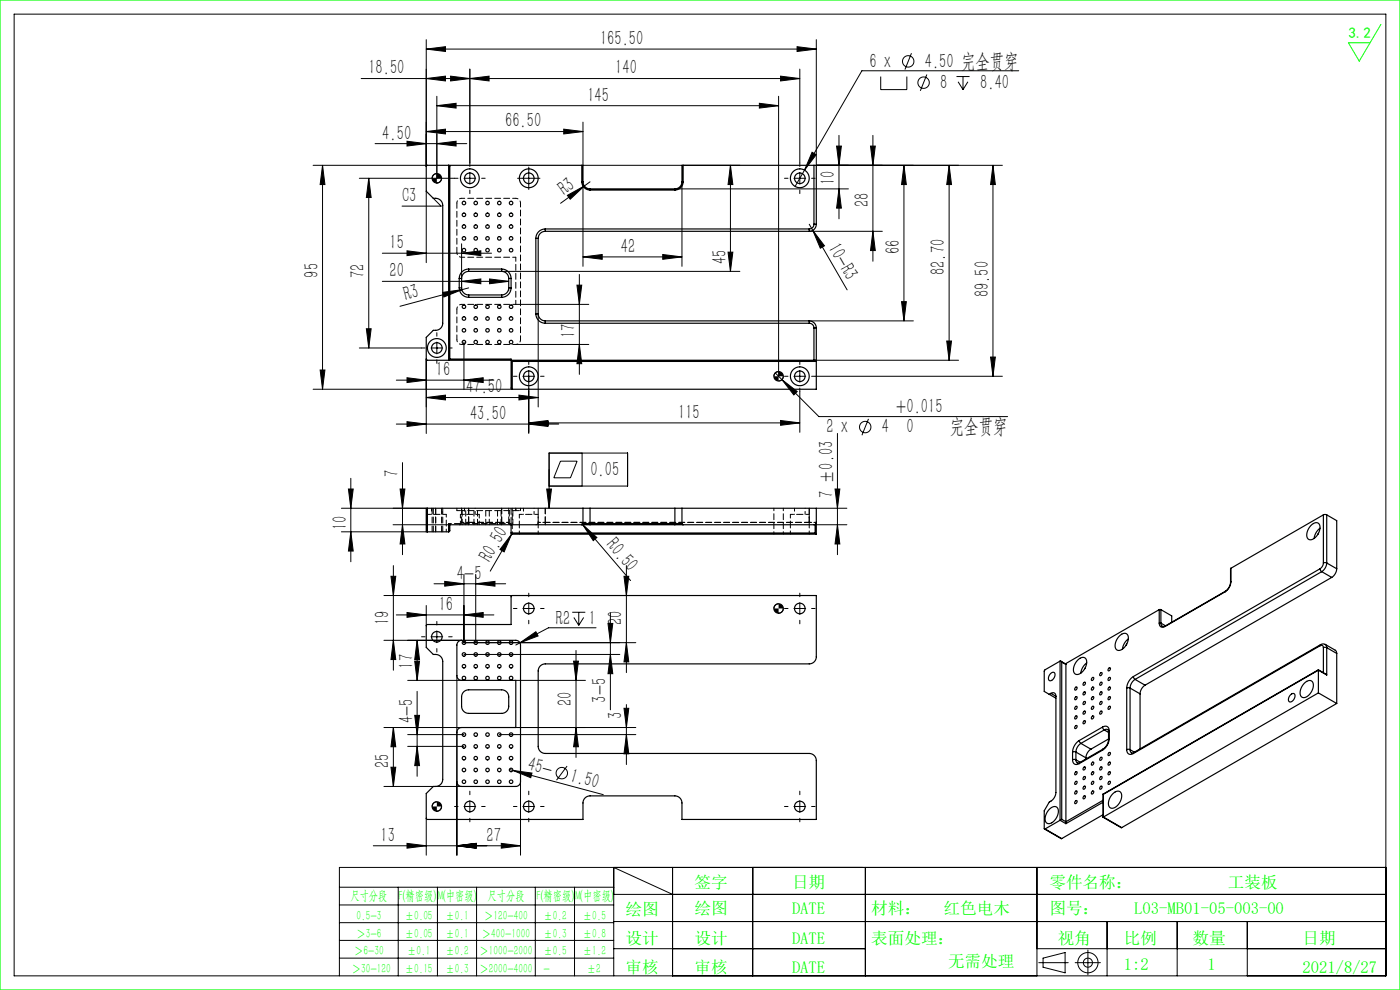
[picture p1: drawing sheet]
<svg xmlns="http://www.w3.org/2000/svg" width="297mm" height="210mm" viewBox="0 0 297 210" stroke-linecap="round" stroke-linejoin="round" font-family="sans-serif">
<g fill="none" stroke="#000" stroke-width=".21">
<path d="M3 3h291v204h-291zM76.6 16.7h93.1M90.4 10.4l4.1-.5v1zM90.4 8.4v26.9M90.4 10.4h82.8M90.4 16.7l4.1-.5v1zM95.6 16.2l4.1 .5-4.1 .5zM99.7 16.7l4.1-.5v1zM99.7 14.7v19.9M165.6 16.2l4.1 .5-4.1 .5zM169.1 9.9l4.1 .5-4.1 .5zM169.7 14.7v19.9"/>
<path d="M173.2 8.4v26.7h39.4M186.8 16.2v2.8h5.6v-2.8M193.4 11.3l-1.4 3.5M196.6 15.8l-1.4 3.5M202.9 16.2h2.8M203.3 17.3l1 1.7M204.3 16.2v2.8M205.3 17.3l-1 1.7M216.1 15h-33.3l-12.1 21.1M66.4 35.1h24.3M68.4 35.1l.5 4h-1zM68.4 35.1v47.5"/>
<path d="M76.2 37.8h20.2M78.2 37.8l.5 4.1h-1zM78.2 37.8v36M79.6 30.5h19.4M86.3 30l4.1 .5-4.1 .5zM90.4 27.9l4.1-.5v1zM90.4 27.9h33.3M92.7 22.4l4.1-.5v1zM92.7 20.4v17.4M92.7 22.4h72.5M92.7 36.8l-.7 .3-.3 .7M92.7 30.5l4.1-.5v1z"/>
<path d="M93.7 37.8l-.4 .8-.6 .2M98.4 37.8h2.5M99.7 36.6v2.5M110.9 37.8h2.5M112.2 36.6v2.5M119.6 27.4l4.1 .5-4.1 .5zM123.7 25.9v9.2h33.3M123.7 38.6v17.9M125.2 38.6l-6.3 4.5M144.7 38.6v17.9M155 35.1l.5 4h-1zM155 35.1v22.5"/>
<path d="M161.1 21.9l4.1 .5-4.1 .5zM165.2 20.4v59.4M168.4 37.8h2.5M169.7 36.6v2.5M170.7 36.1l-2 3.4M172.3 32.3l.9 .5-2.5 3.3zM177.5 31h1l-.5 4.1zM178 28.7v17.7M184.7 31h1l-.5 4.1zM185.2 28.7v26.7M191.8 35.1v33M191.8 35.1l.5 4h-1z"/>
<path d="M201.3 35.1v41.3M201.3 35.1l.6 4h-1.1zM210.6 35.1l.6 4h-1.1zM210.6 35.1v44.7M81.1 53.7h23.2M81.1 59.7h26.8M86.3 53.2l4.1 .5-4.1 .5zM90.4 40.6v15.1M91.9 42.1l1.7 1.6h-8.3M97.9 53.7l4.1-.5v1zM97.9 51.7v7.4M97.9 59.7l4.1-.5v1z"/>
<path d="M103.8 59.2l4.1 .5-4.1 .5zM106.4 57.6h50.6M120.4 41.4l3.6-1.9-3 2.8zM122.9 58.2v21.2M123.7 54.5l4.1-.5v1zM123.7 54.5h21M140.6 54l4.1 .5-4.1 .5zM143.2 40.1h36.8M154.5 53.5h1l-.5 4.1zM171.7 47.6l8 13.9M171.7 49.1h15.5M172.4 48.9l2.5 3.2-.9 .6z"/>
<path d="M178 40.1l.5 4h-1zM185.2 49.1l.5 4h-1zM67.9 78.5h1l-.5 4.1zM76.2 73.8h13.2M77.7 69.7h1l-.5 4.1zM90.4 76.2v15.8M91.4 73.8h2.5M92.7 72.6v2.5M93.9 62l4.1-.5-3.8 1.5zM97.9 61.1v.6M98.4 72.6v10M99.4 61.1l-14.5 3.9"/>
<path d="M107.9 61.1v.6M109.4 64.6h15.5M109.4 73.1h15.5M110.9 79.8h2.5M112.2 78.6v13.4M114.2 66.6v19.7M122.4 60.5h1l-.5 4.1zM122.9 73.1l.5 4h-1zM164.5 79.1l9.2 9.3h40.1M165.2 78.8l-.8 .4-.2 .6M166.2 79.8l-.3 .7-.7 .3M168.4 79.8h2.5"/>
<path d="M169.7 78.6v2.5M171.7 68.1h22.1M172.9 76.4h30.4M172.9 79.8h39.7M191.3 64h1l-.5 4.1zM200.8 72.3h1.1l-.6 4.1zM210.1 75.7h1.1l-.6 4.1zM66.4 82.6h42.3M84.1 80.6h20.7M84.1 90h34.4M85.4 98.1v19.6M86.3 89.4l4.1 .6-4.1 .5z"/>
<path d="M86.3 80.1l4.1 .5-4.1 .5zM90.4 84.3l4.1-.5v1zM90.4 84.3h23.8M98.4 80.6l4.1-.5v1zM110.1 83.8l4.1 .5-4.1 .5zM112.2 90l4.1-.6v1.1zM112.2 89.7l4.1-.5v1zM112.2 89.7h57.5M118.9 97.8h3.5l-1.4 3.6h-3.5zM123.5 96.1v7M165.6 89.2l4.1 .5-4.1 .5zM165.9 80.5l3.2 2.6-.7 .7z"/>
<path d="M169.7 83.1v8.6M177.7 91.9v25.8M184.2 88.9l-1.3 3.4M72.4 107.8h18M72.4 112.8h18M73.9 103.7h1l-.5 4.1zM74.4 112.8l.5 4.1h-1zM74.4 101.5v17.7M83.4 111.3h11.8M83.4 120v22.2M84.9 103.7h1l-.5 4.1zM85.4 111.3l.5 4.1h-1z"/>
<path d="M108.5 113.3l-1.6 3.8-.8-.5zM108.5 113.3l-4.5 7.9M108.7 113.1l-.2 .2M116 103.7h1l-.5 4.1zM116.5 103.1h16.6v-7h-16.6v11.7M123.4 111.1l10.4 12.1M123.6 111.3l3 2.7-.7 .7zM132.9 120v22.7M172.7 111.3h7M173.2 107.8h6.5M177.1 103.7h1.1l-.5 4.1zM177.7 111.3l.5 4.1h-1.1z"/>
<path d="M81.4 126.3h27.3M81.4 135.8h16.5M82.9 122.2h1.1l-.6 4.1zM83.4 135.8l.6 4.1h-1.1zM84.1 130.4h20.7M86.3 129.9l4.1 .5-4.1 .5zM88.5 135.8l.5 4.1h-1zM88.5 135.8v8.5M90.4 128.4v4.3M91.4 135.1h2.5M92.1 123.8h15.2M92.7 133.8v2.5"/>
<path d="M94.3 123.3l4.1 .5-4.1 .5zM98.4 130.4l4.1-.5v1zM98.4 121.8v14.5h36.5M98.4 138.8h33.1M100.9 123.8l4.1-.5v1zM100.9 121.8v14.5M110.3 136.4l3.4-2.4 .5 .9zM110.9 129.1h2.5M112.2 127.8v2.5M121.4 129.9h2.8M121.7 131l1.1 1.6M122.2 138v22.7"/>
<path d="M122.8 129.9v2.7M123.8 131l-1 1.6M126.4 133.2h-10l-7 3.6M129 132.2h1l-.5 4.1zM129.5 138.8l.5 4.1h-1zM129.5 130v20.6M132.4 122.2h1l-.5 4.1zM132.9 136.3l.5 4.1h-1zM165.2 128.1l-.8 .3-.2 .7M166.2 129.1l-.3 .6-.7 .4M168.4 129.1h2.5M169.7 127.8v2.5"/>
<path d="M81.4 154.3h16.5M83.4 154.3l.6 4.1h-1.1zM83.4 154.3v12.5M86.5 144.3h11.4M86.5 155.8h11.9M86.5 158.3h11.9M88 140.2h1l-.5 4.1zM88 151.7h1l-.5 4.1zM88.5 158.3l.5 4.1h-1zM88.5 146.7v18M96.9 143.3v38.1M105.9 155.8h29"/>
<path d="M109.4 154.3h25.5M109.4 144.3h14.8M121.7 140.2h1l-.5 4.1zM122.2 154.3l.5 4.1h-1zM132.4 150.2h1l-.5 4.1zM132.9 149.5v12.7M132.9 155.8l.5 4.1h-1zM79.2 179.4h31.2M81.4 166.8h16.5M82.9 162.7h1.1l-.6 4.1zM86.3 178.9l4.1 .5-4.1 .5zM90.4 173.6v7.8"/>
<path d="M92.7 170.1l-.7 .2-.3 .8M93.7 171.1l-.4 .7-.6 .3M96.9 179.4l4.1-.5v1zM98.4 171.1h2.5M99.7 169.8v2.5M106.3 178.9l4.1 .5-4.1 .5zM108.1 163.2l.7 .2M108.8 163.4l4.1 .6-.3 1zM108.8 163.4l19.2 5.2M110.4 165.8v15.6M110.9 171.1h2.5M112.2 169.8v2.5"/>
<path d="M120.3 162.5l-2.2 3M168.4 171.1h2.5M169.7 169.8v2.5M72 188.2h58.2M72 192h58.2M72 195.7h58.2M72 199.5h58.2M84.5 188.2v18.8M92.8 188.2v18.8M101.1 188.2v18.8M113.6 188.2v18.8M121.9 188.2v18.8"/>
<path d="M130.2 189.7h163.8M130.2 195.5h163.8M142.7 189.7l-12.5-5.7v23M142.7 184v23M159.7 184v23M183.6 184v23M220 184v23M234.9 195.5v11.5M249.7 195.5v11.5M264.6 195.5v11.5M294 184h-222v23M72 203.2h58.2"/>
<path d="M130.2 201.2h53.4M220 201.2h74M220.4 204.2h6.2M221.3 203.2l4.7-1.1v4.3l-4.7-1.2zM228.1 204.2h5.3M230.8 201.5v5.3"/>
<circle cx="192.7" cy="13" r="1.21"/>
<circle cx="195.9" cy="17.5" r="1.21"/>
<circle cx="183.5" cy="90.6" r="1.21"/>
<circle cx="119.2" cy="164" r="1.21"/>
<circle cx="230.8" cy="204.2" r="2.15"/>
<circle cx="230.8" cy="204.2" r=".96"/>
</g>
<g fill="none" stroke="#000" stroke-width=".21" stroke-dasharray="30.5 1.3 1.3 1.3">
<path d="M97.2 37.8h-.8M99.7 35.3v-.7M102.2 37.8h.7M110.9 37.8h-1.1M112.2 36.6v-1.2M112.2 39.1v1.1M113.4 37.8h1.1M167.2 37.8h-.8M169.7 35.3v-.7M172.2 37.8h.7M99.7 40.3v.8M169.7 40.3v.8"/>
<path d="M90.2 73.8h-.8M92.7 71.3v-.7M92.7 76.3v.8M95.2 73.8h.7M109.7 79.8h-.8M112.2 77.3v-.7M114.7 79.8h.7M167.2 79.8h-.8M169.7 77.3v-.7M172.2 79.8h.7M112.2 82.3v.8M169.7 82.3v.8"/>
<path d="M90.2 135.1h-.8M92.7 132.6v-.8M92.7 137.6v.7M95.2 135.1h.7M109.7 129.1h-.8M112.2 126.6v-.8M112.2 131.6v.7M114.7 129.1h.7M167.2 129.1h-.8M169.7 126.6v-.8M169.7 131.6v.7M172.2 129.1h.7"/>
<path d="M97.2 171.1h-.8M99.7 168.6v-.8M99.7 173.6v.7M102.2 171.1h.7M109.7 171.1h-.8M112.2 168.6v-.8M112.2 173.6v.7M114.7 171.1h.7M167.2 171.1h-.8M169.7 168.6v-.8M169.7 173.6v.7M172.2 171.1h.7"/>
</g>
<path d="M293 5.2l-4.6 7.8-2.3-3.9h4.6" fill="none" stroke="#0f0" stroke-width=".21"/>
<path d="M0 0h297v210h-297z" fill="none" stroke="#0f0" stroke-width=".25"/>
<g fill="#000">
<path d="M120.4 41.4l3.6-1.9-3 2.8zM172.4 48.9l2.5 3.2-.9 .6zM93.9 62l4.1-.5-3.8 1.5zM108.5 113.3l-1.6 3.8-.8-.5zM116 103.7h1l-.5 4.1zM123.6 111.3l3 2.7-.7 .7zM108.8 163.4l4.1 .6-.3 1z"/>
<path d="M90.4 10.4l4.1-.5v1zM169.1 9.9l4.1 .5-4.1 .5zM97.9 59.7l4.1-.5v1zM103.8 59.2l4.1 .5-4.1 .5zM86.3 80.1l4.1 .5-4.1 .5zM98.4 80.6l4.1-.5v1z"/>
<path d="M99.7 16.7l4.1-.5v1zM165.6 16.2l4.1 .5-4.1 .5zM86.3 89.4l4.1 .6-4.1 .5zM112.2 90l4.1-.6v1.1zM112.2 89.7l4.1-.5v1zM165.6 89.2l4.1 .5-4.1 .5z"/>
<path d="M95.6 16.2l4.1 .5-4.1 .5zM90.4 16.7l4.1-.5v1z"/>
<path d="M78.2 37.8l.5 4.1h-1zM77.7 69.7h1l-.5 4.1zM73.9 103.7h1l-.5 4.1zM74.4 112.8l.5 4.1h-1z"/>
<path d="M91.7 37.8l.2 .7 .8 .3v-1zM92.7 36.8v1h1l-.3-.6zM164.2 79.8l.2 .7 .8 .3v-1zM165.2 78.8v1h1l-.4-.7z"/>
<path d="M92.7 30.5l4.1-.5v1zM86.3 30l4.1 .5-4.1 .5zM119.6 27.4l4.1 .5-4.1 .5zM90.4 27.9l4.1-.5v1zM110.1 83.8l4.1 .5-4.1 .5zM90.4 84.3l4.1-.5v1zM97.9 53.7l4.1-.5v1zM86.3 53.2l4.1 .5-4.1 .5z"/>
<path d="M172.3 32.3l-1.6 3.8 2.5-3.3zM165.9 80.5l2.5 3.3 .7-.7zM92.7 22.4l4.1-.5v1zM161.1 21.9l4.1 .5-4.1 .5zM110.3 136.4l3.9-1.5-.5-.9z"/>
<path d="M123.7 54.5l4.1-.5v1zM140.6 54l4.1 .5-4.1 .5z"/>
<path d="M178 40.1l.5 4h-1zM177.5 31h1l-.5 4.1zM210.1 75.7h1.1l-.6 4.1zM210.6 35.1l.6 4h-1.1z"/>
<path d="M122.4 60.5h1l-.5 4.1zM122.9 73.1l.5 4h-1z"/>
<path d="M200.8 72.3h1.1l-.6 4.1zM201.3 35.1l.6 4h-1.1z"/>
<path d="M67.9 78.5h1l-.5 4.1zM68.4 35.1l.5 4h-1zM185.2 49.1l.5 4h-1zM184.7 31h1l-.5 4.1zM191.3 64h1l-.5 4.1zM191.8 35.1l.5 4h-1zM154.5 53.5h1l-.5 4.1zM155 35.1l.5 4h-1zM82.9 122.2h1.1l-.6 4.1zM83.4 135.8l.6 4.1h-1.1zM88.5 135.8l.5 4.1h-1zM88 140.2h1l-.5 4.1zM121.7 140.2h1l-.5 4.1zM122.2 154.3l.5 4.1h-1zM83.4 154.3l.6 4.1h-1.1zM82.9 162.7h1.1l-.6 4.1zM132.4 122.2h1l-.5 4.1zM132.9 136.3l.5 4.1h-1z"/>
<path d="M85.4 111.3l.5 4.1h-1zM84.9 103.7h1l-.5 4.1zM177.7 111.3l.5 4.1h-1.1zM177.1 103.7h1.1l-.5 4.1z"/>
<path d="M129 132.2h1l-.5 4.1zM129.5 138.8l.5 4.1h-1z"/>
<path d="M88 151.7h1l-.5 4.1zM88.5 158.3l.5 4.1h-1z"/>
<path d="M132.9 155.8l.5 4.1h-1zM132.4 150.2h1l-.5 4.1z"/>
<path d="M86.3 178.9l4.1 .5-4.1 .5zM96.9 179.4l4.1-.5v1zM96.9 179.4l4.1-.5v1zM106.3 178.9l4.1 .5-4.1 .5zM86.3 129.9l4.1 .5-4.1 .5zM98.4 130.4l4.1-.5v1zM94.3 123.3l4.1 .5-4.1 .5zM100.9 123.8l4.1-.5v1z"/>
<path d="M91.7 171.1l.3 .7 .7 .3v-1zM92.7 170.1v1h1l-.3-.7zM164.2 129.1l.2 .6 .8 .4v-1zM165.2 128.1v1h1l-.4-.8z"/>
</g>
<g fill="none" stroke="#000" stroke-width=".25">
<path d="M95.2 35.1l.2 .2v40.9l-.2 .2zM123.4 35.1h-32.8l-.2 .2v5.3l1.5 1.5a1.6 1.6 0 0 1 2 1.5v25a1.59 1.59 0 0 1-2 1.5l-1.5 1.5v4.6l.2 .2h82.3l.3 .3h-64.5M123.4 38.6a1.75 1.75 0 0 0 1.8 1.7M123.4 38.6h.3M123.4 35.1h.3v3.5M123.4 35.1v3.5M123.7 38.6a1.5 1.5 0 0 0 1.5 1.5M144.7 38.6a1.5 1.5 0 0 1-1.5 1.5M144.7 38.6h.2M144.9 38.6a1.75 1.75 0 0 1-1.7 1.7M144.9 35.1h-.2v3.5M144.9 35.1h27.8"/>
<path d="M144.9 35.1v3.5M172.7 35.1h.5v12.5M172.7 35.1v12.5M97.4 59.1h.5M97.4 59.1v2M97.9 59.1v2M99.4 57.1v.5M99.4 57.6a1.5 1.5 0 0 0-1.5 1.5M99.4 57.1a2 2 0 0 0-2 2M99.4 57.6h7M99.4 57.1h7M106.4 57.1v.5"/>
<path d="M106.4 57.1a2 2 0 0 1 2 2M106.4 57.6a1.5 1.5 0 0 1 1.5 1.5M107.9 59.1h.5M107.9 59.1v2M108.4 59.1v2M113.7 50.6h.5M113.7 50.6v16M114.2 50.6v16M115.7 48.6a2 2 0 0 0-2 2M115.7 48.6v.5M115.7 49.1a1.5 1.5 0 0 0-1.5 1.5M115.7 48.6h56"/>
<path d="M115.7 49.1h56M125.2 40.1v.2M125.2 40.3h18M125.2 40.1h18M143.2 40.1v.2M171.7 48.6v.5M172.7 47.6a1 1 0 0 1-1 1M172.7 47.6h.5M173.2 47.6a1.5 1.5 0 0 1-1.5 1.5M95.4 76.2h13v6.1l.3 .3M97.4 61.1h.5M97.4 61.1a2 2 0 0 0 2 2"/>
<path d="M97.9 61.1a1.5 1.5 0 0 0 1.5 1.5M99.4 62.6v.5M99.4 63.1h7M99.4 62.6h7M106.4 62.6v.5M107.9 61.1a1.5 1.5 0 0 1-1.5 1.5M107.9 61.1h.5M108.4 76.4l.3 .3M108.4 61.1a2 2 0 0 1-2 2M108.7 76.7v5.9M113.7 66.6a2 2 0 0 0 2 2M113.7 66.6h.5"/>
<path d="M114.2 66.6a1.5 1.5 0 0 0 1.5 1.5M115.7 68.1v.5M115.7 68.6h56M115.7 68.1h56M171.7 68.6a1 1 0 0 1 1 1M171.7 68.1v.5M171.7 68.1a1.5 1.5 0 0 1 1.5 1.5M172.7 69.6h.5M172.7 69.6v6.8M173.2 69.6v13h-64.5M90.7 107.8h-.3v5h.3M90.7 107.8h33"/>
<path d="M90.7 112.8h4.5M90.7 107.8v5M95.4 111.3v1.3l-.2 .2M108.4 113.1l.3 .2h64.5M108.4 111.3v1.8M108.4 113.1h64.5M123.4 111.3h1.8M123.4 111.3h-28.2v1.5M123.7 111.1l-.3 .2M123.7 111.1h1.5M123.7 107.8h1.5M123.7 107.8v3.3"/>
<path d="M125.2 111.1v.2M125.2 111.3h18M125.2 107.8h18M125.2 107.8v3.3M125.2 111.1h18M143.2 111.1h1.5M143.2 107.8h1.5M143.2 111.1v.2M143.2 111.3h1.7M143.2 107.8v3.3M144.7 111.1l.2 .2M144.7 107.8h28.5v5.5"/>
<path d="M144.7 107.8v3.3M172.9 113.1l.3 .2M172.9 111.2v1.9M173.2 110.8l-.2 .4-.3 .1h-27.8M278.1 111.5a1.07 1.07 0 0 1 1.9-.1 2.7 2.7 0 0 1-2.1 3.1 1.26 1.26 0 0 1-.5-2zM279.7 113.1l-.1 .3M280 112a3.2 3.2 0 0 0-1.2 2.2M280.7 119.4a1.56 1.56 0 0 1-.7 1.2M280.7 119.4h.8M280.7 109.2h.8M280.7 109.2l-19.6 11.3M280.7 109.2v10.2"/>
<path d="M281.5 119.4a2.34 2.34 0 0 1-1.1 1.9M281.5 109.2l2.1 1.2v10.2M281.5 109.2v10.2M281.5 119.4l2.1 1.2M90.5 132.5h17.9v-5.9l.3-.3h64.5v13a1.5 1.5 0 0 1-1.5 1.5h-56a1.5 1.5 0 0 0-1.5 1.5v16a1.5 1.5 0 0 0 1.5 1.5h56a1.5 1.5 0 0 1 1.5 1.5v12.5h-28.5v-3.5a1.5 1.5 0 0 0-1.5-1.5h-18a1.5 1.5 0 0 0-1.5 1.5v3.5h-33.1l-.2-.2v-5.3l1.5-1.5a1.61 1.61 0 0 0 2-1.5v-25a1.59 1.59 0 0 0-2-1.5l-1.5-1.5zM97.2 136.1l.7-.3h11.5a1 1 0 0 1 1 1v29a1 1 0 0 1-1 1h-11.5a1 1 0 0 1-1-1v-10.5a1 1 0 0 1 1-1h11.5v-10h-11.5a1 1 0 0 1-1-1v-6.5zM237.4 135a1.07 1.07 0 0 1 1.9-.2 2.7 2.7 0 0 1-2 3.2 1.26 1.26 0 0 1-.5-2zM239 136.6l-.1 .3M239.4 135.5a3.2 3.2 0 0 0-1.3 2.2M245.9 132.2a.75 .75 0 0 0 .4 .8 .75 .75 0 0 0 .9-.1M245.9 132.2h.4M245.9 129.3h.4"/>
<path d="M245.9 129.3l-19.9 11.5M245.9 129.3v2.9M246.3 132.2a.58 .58 0 0 0 .2 .6 .58 .58 0 0 0 .7 0M246.3 129.3v2.9M246.3 129.3l2.3 1.3v1.4M246.3 132.2l1 .5M247.2 132.8v.1M259.9 125.5l-12.7 7.4M259.9 125.4l-12.7 7.4M259.9 125.4v.1M261.1 123.5a2.49 2.49 0 0 1-1.2 1.9M261.1 123.4a2.73 2.73 0 0 1-1.2 2.1"/>
<path d="M261.1 120.5v3M261.1 123.4v.1M261.1 120.5v2.9M280 137a.43 .43 0 0 1 .5-.1 .43 .43 0 0 1 .2 .5M280 120.6l.4 .7M280 120.6l-39.6 22.9M280 137l-39.6 22.8M280.1 136.7l-39.6 22.9M280.1 136.7l-.1 .3M280.4 121.3l2.1 1.2M280.4 121.3l-39.6 22.8M280.7 137.4h.8"/>
<path d="M280.7 137.4v5.3M281.1 136.7l-.5-.1-.5 .1M281.5 137.4l-.4-.7 2.2 1.2 .3 .7M281.5 137.4l2.1 1.2M281.5 137.4v5.8M282.5 122.5l-39.6 22.8M283.6 120.6a2.35 2.35 0 0 1-1.1 1.9M283.6 138.6v10.6M98.4 146.8l.4-.4 .6-.1h7a1.5 1.5 0 0 1 1.5 1.5v2a1.5 1.5 0 0 1-1.5 1.5h-7a1.5 1.5 0 0 1-1.5-1.5l.1-2.3zM222.9 142.8a.53 .53 0 0 1 .8-.1 .53 .53 0 0 1 .1 .8 .84 .84 0 0 1-1.3 .7v-.7zM222.9 147.1a.65 .65 0 0 1 .8-.1 .65 .65 0 0 1 .3 .7M222.9 147.1l-.3 .2"/>
<path d="M222.9 147.1l1.1 .6M224 147.7v20.4a2.38 2.38 0 0 1-1.4 2l-1.1 1.9v3.7l.2 .1M224.9 140.2l.3 .2M224.9 140.2l-3.2 1.9-.2 .2v4.4l2.5 1.4M224.9 140.2v33.8M225.1 140.3l1 .7M225.2 140.4v33.4M225.2 140.4l.9 .6M226.1 141v33.3M227.5 159.5h.7M227.5 159.5v1.7M228.1 154l.2-.1a.35 .35 0 0 1 .1 .4 .35 .35 0 0 1-.4 .2z"/>
<path d="M228.1 152l.2-.2a.35 .35 0 0 1 .1 .5 .35 .35 0 0 1-.4 .1zM228.1 149.9l.2-.1a.35 .35 0 0 1 .1 .4 .35 .35 0 0 1-.4 .2zM228.1 147.9l.2-.1a.35 .35 0 0 1 .1 .4 .35 .35 0 0 1-.4 .2zM228.1 145.8l.2-.1a.35 .35 0 0 1 .1 .5 .35 .35 0 0 1-.4 .1zM228.2 159.5v1.7M228.2 159.5l2.2 1.3M228.6 140.1a1.07 1.07 0 0 1 1.9-.2 2.7 2.7 0 0 1-2.1 3.2 1.26 1.26 0 0 1-.5-2zM229 157.1a3.1 3.1 0 0 0-1.5 2.4M229 157.1l.3 .6M229.3 157.7a2.34 2.34 0 0 0-1.1 1.8M229.3 157.7l2.1 1.2M229.9 153l.2-.1a.35 .35 0 0 1 .1 .4 .35 .35 0 0 1-.4 .2z"/>
<path d="M229.9 150.9l.2-.1a.35 .35 0 0 1 .1 .5 .35 .35 0 0 1-.4 .1zM229.9 148.9l.2-.1a.35 .35 0 0 1 .1 .4 .35 .35 0 0 1-.4 .2zM229.9 146.9l.2-.2a.35 .35 0 0 1 .1 .5 .35 .35 0 0 1-.4 .1zM229.9 144.8l.2-.1a.35 .35 0 0 1 .1 .4 .35 .35 0 0 1-.4 .2zM230.2 141.7l-.1 .3M230.5 140.6a3.2 3.2 0 0 0-1.2 2.2M231.4 158.9a2.35 2.35 0 0 0-1 1.9M231.7 152l.2-.2a.35 .35 0 0 1 .1 .5 .35 .35 0 0 1-.5 .1zM231.7 149.9l.2-.1a.35 .35 0 0 1 .1 .4 .35 .35 0 0 1-.5 .2zM231.7 147.9l.2-.1a.35 .35 0 0 1 .1 .4 .35 .35 0 0 1-.5 .2zM231.7 145.8l.2-.1a.35 .35 0 0 1 .1 .5 .35 .35 0 0 1-.5 .1zM231.7 143.8l.2-.1a.35 .35 0 0 1 .1 .4 .35 .35 0 0 1-.5 .2z"/>
<path d="M233.4 150.9l.2-.1a.35 .35 0 0 1 .1 .5 .35 .35 0 0 1-.4 .1zM233.4 148.9l.2-.1a.35 .35 0 0 1 .1 .4 .35 .35 0 0 1-.4 .2zM233.4 146.9l.2-.2a.35 .35 0 0 1 .1 .5 .35 .35 0 0 1-.4 .1zM233.4 144.8l.2-.1a.35 .35 0 0 1 .1 .4 .35 .35 0 0 1-.4 .2zM233.4 142.8l.2-.1a.35 .35 0 0 1 .1 .4 .35 .35 0 0 1-.4 .2zM233.9 154.2a.86 .86 0 0 1 1-.1 .86 .86 0 0 1 .4 .9M233.9 154.2l.4 .6M233.9 154.2l-4.9 2.9M233.9 159.1l-4.9 2.9M234 158.9l-.1 .2M234 158.9l-4.9 2.9M234.3 154.8a.52 .52 0 0 1 .6-.1 .52 .52 0 0 1 .3 .5"/>
<path d="M234.3 154.8l-5 2.9M234.3 154.8l.9 .6M235.2 156.9a2.63 2.63 0 0 1-1.2 2M235.2 155.2v1.7M235.2 156.8l-3.8 2.1M235.2 159.7l.2-.1a.35 .35 0 0 1 .1 .4 .35 .35 0 0 1-.4 .2zM235.2 149.9l.2-.1a.35 .35 0 0 1 .1 .4 .35 .35 0 0 1-.4 .2zM235.2 147.9l.2-.1a.35 .35 0 0 1 .1 .4 .35 .35 0 0 1-.4 .2zM235.2 145.8l.2-.1a.35 .35 0 0 1 .1 .5 .35 .35 0 0 1-.4 .1zM235.2 143.8l.2-.1a.35 .35 0 0 1 .1 .4 .35 .35 0 0 1-.4 .2zM235.2 141.8l.2-.2a.35 .35 0 0 1 .1 .5 .35 .35 0 0 1-.4 .1zM235.3 156.7a3.1 3.1 0 0 1-1.4 2.4"/>
<path d="M235.3 156.7l-.1 .2M235.3 155l-.1 .2M235.3 155v1.7M239 159a.86 .86 0 0 0 .4 .9 .86 .86 0 0 0 1-.1M239 159h.7M239 146h.7M239 146v13M239.7 159a.52 .52 0 0 0 .2 .6 .52 .52 0 0 0 .6 0M239.7 146v13M239.7 146l2.2 1.2M239.7 159l.9 .5M240.4 143.5a3.1 3.1 0 0 0-1.4 2.5"/>
<path d="M240.4 143.5l.4 .6M240.5 159.6l-.1 .2M240.8 144.1a2.34 2.34 0 0 0-1.1 1.9M240.8 144.1l2.1 1.2M241.9 147.2v11.7M242.9 145.3a2.34 2.34 0 0 0-1 1.9M273.8 147.3a.53 .53 0 0 1 .8-.1 .53 .53 0 0 1 .1 .8 .84 .84 0 0 1-1.3 .7v-.7zM276.7 145a1.07 1.07 0 0 1 1.8-.2 2.7 2.7 0 0 1-2 3.2 1.26 1.26 0 0 1-.5-2zM279.7 142.1v.1M279.7 142.1l1.8 1.1M279.7 142.1l-45.7 26.3M279.7 147l3.9 2.2"/>
<path d="M279.7 142.2v4.8M279.7 142.2l1.8 1M279.7 147l-45.6 26.3M279.7 142.2l-45.6 26.3M283.6 149.2l-45.6 26.4M221.6 175.9l3.6 2M221.7 175.8l3.5 2.1M222.7 171.6a.97 .97 0 0 1 1.1-.5 .97 .97 0 0 1 .7 .9 2.66 2.66 0 0 1-2.2 2.7 1.44 1.44 0 0 1-.3-2.2zM224.9 174l-3.2 1.8M224.9 174l1.2 .7M225.2 173.8l-.3 .2M225.2 173.8l.9 .5"/>
<path d="M226.1 174.3v.4M227.5 161.2a.86 .86 0 0 0 .5 .9 .86 .86 0 0 0 1-.1M227.5 161.2h.7M228.1 169.9l.2-.1a.35 .35 0 0 1 .1 .5 .35 .35 0 0 1-.4 .1zM228.1 167.9l.2-.1a.35 .35 0 0 1 .1 .4 .35 .35 0 0 1-.4 .2zM228.1 165.8l.2-.1a.35 .35 0 0 1 .1 .5 .35 .35 0 0 1-.4 .1zM228.1 163.8l.2-.1a.35 .35 0 0 1 .1 .4 .35 .35 0 0 1-.4 .2zM228.2 161.2a.52 .52 0 0 0 .2 .6 .52 .52 0 0 0 .7 0M228.2 161.2l1 .5M229.1 161.8l-.1 .2M229.9 168.9l.2-.1a.35 .35 0 0 1 .1 .4 .35 .35 0 0 1-.4 .2zM229.9 166.9l.2-.2a.35 .35 0 0 1 .1 .5 .35 .35 0 0 1-.4 .1z"/>
<path d="M229.9 164.8l.2-.1a.35 .35 0 0 1 .1 .4 .35 .35 0 0 1-.4 .2zM229.9 162.8l.2-.1a.35 .35 0 0 1 .1 .4 .35 .35 0 0 1-.4 .2zM230.4 160.8v.2M231.7 167.9l.2-.1a.35 .35 0 0 1 .1 .4 .35 .35 0 0 1-.5 .2zM231.7 165.8l.2-.1a.35 .35 0 0 1 .1 .5 .35 .35 0 0 1-.5 .1zM231.7 163.8l.2-.1a.35 .35 0 0 1 .1 .4 .35 .35 0 0 1-.5 .2zM231.7 161.8l.2-.2a.35 .35 0 0 1 .1 .5 .35 .35 0 0 1-.5 .1zM233.4 166.9l.2-.2a.35 .35 0 0 1 .1 .5 .35 .35 0 0 1-.4 .1zM233.4 164.8l.2-.1a.35 .35 0 0 1 .1 .5 .35 .35 0 0 1-.4 .1zM233.4 162.8l.2-.1a.35 .35 0 0 1 .1 .4 .35 .35 0 0 1-.4 .2zM233.4 160.7l.2-.1a.35 .35 0 0 1 .1 .5 .35 .35 0 0 1-.4 .1zM234 168.4l.1 .1"/>
<path d="M234 173.4l4 2.2M234 168.4v5M234 172.8l-8.8 5.1M234 169.8l-7.9 4.5M234 170.2l-7.9 4.5M234.1 173.3l-.1 .1M234.1 173.3l3.9 2.3M234.1 168.5v4.8M235.2 165.8l.2-.1a.35 .35 0 0 1 .1 .5 .35 .35 0 0 1-.4 .1zM235.2 163.8l.2-.1a.35 .35 0 0 1 .1 .4 .35 .35 0 0 1-.4 .2zM235.2 161.8l.2-.2a.35 .35 0 0 1 .1 .5 .35 .35 0 0 1-.4 .1zM236 168.5a1.07 1.07 0 0 1 1.9-.2 2.7 2.7 0 0 1-2 3.2 1.26 1.26 0 0 1-.5-2z"/>
<circle cx="92.7" cy="37.8" r="1"/>
<circle cx="99.7" cy="37.8" r="1.12"/>
<circle cx="99.7" cy="37.8" r="2"/>
<circle cx="112.2" cy="37.8" r="1.12"/>
<circle cx="112.2" cy="37.8" r="2"/>
<circle cx="169.7" cy="37.8" r="1.12"/>
<circle cx="169.7" cy="37.8" r="2"/>
<circle cx="98.4" cy="48.1" r=".37"/>
<circle cx="98.4" cy="43.1" r=".37"/>
<circle cx="98.4" cy="53.1" r=".38"/>
<circle cx="98.4" cy="50.6" r=".38"/>
<circle cx="98.4" cy="45.6" r=".38"/>
<circle cx="100.9" cy="48.1" r=".37"/>
<circle cx="100.9" cy="43.1" r=".37"/>
<circle cx="100.9" cy="53.1" r=".37"/>
<circle cx="100.9" cy="45.6" r=".37"/>
<circle cx="100.9" cy="50.6" r=".37"/>
<circle cx="103.4" cy="48.1" r=".37"/>
<circle cx="103.4" cy="43.1" r=".37"/>
<circle cx="103.4" cy="53.1" r=".38"/>
<circle cx="103.4" cy="45.6" r=".38"/>
<circle cx="103.4" cy="50.6" r=".38"/>
<circle cx="105.9" cy="48.1" r=".37"/>
<circle cx="105.9" cy="43.1" r=".37"/>
<circle cx="105.9" cy="53.1" r=".38"/>
<circle cx="105.9" cy="45.6" r=".38"/>
<circle cx="105.9" cy="50.6" r=".38"/>
<circle cx="108.4" cy="48.1" r=".37"/>
<circle cx="108.4" cy="43.1" r=".37"/>
<circle cx="108.4" cy="53.1" r=".37"/>
<circle cx="108.4" cy="50.6" r=".37"/>
<circle cx="108.4" cy="45.6" r=".37"/>
<circle cx="92.7" cy="73.8" r="1.12"/>
<circle cx="92.7" cy="73.8" r="2"/>
<circle cx="98.4" cy="65.1" r=".37"/>
<circle cx="98.4" cy="72.6" r=".37"/>
<circle cx="98.4" cy="67.6" r=".38"/>
<circle cx="98.4" cy="70.1" r=".38"/>
<circle cx="100.9" cy="65.1" r=".37"/>
<circle cx="100.9" cy="72.6" r=".37"/>
<circle cx="100.9" cy="67.6" r=".37"/>
<circle cx="100.9" cy="70.1" r=".37"/>
<circle cx="103.4" cy="65.1" r=".37"/>
<circle cx="103.4" cy="72.6" r=".37"/>
<circle cx="103.4" cy="67.6" r=".38"/>
<circle cx="103.4" cy="70.1" r=".38"/>
<circle cx="105.9" cy="65.1" r=".37"/>
<circle cx="105.9" cy="72.6" r=".37"/>
<circle cx="105.9" cy="67.6" r=".38"/>
<circle cx="105.9" cy="70.1" r=".38"/>
<circle cx="108.4" cy="65.1" r=".37"/>
<circle cx="108.4" cy="72.6" r=".37"/>
<circle cx="108.4" cy="67.6" r=".37"/>
<circle cx="108.4" cy="70.1" r=".37"/>
<circle cx="112.2" cy="79.8" r="1.12"/>
<circle cx="112.2" cy="79.8" r="2"/>
<circle cx="165.2" cy="79.8" r="1"/>
<circle cx="169.7" cy="79.8" r="1.12"/>
<circle cx="169.7" cy="79.8" r="2"/>
<circle cx="92.7" cy="135.1" r="1.12"/>
<circle cx="98.4" cy="136.3" r=".37"/>
<circle cx="98.4" cy="138.8" r=".38"/>
<circle cx="100.9" cy="136.3" r=".37"/>
<circle cx="100.9" cy="138.8" r=".37"/>
<circle cx="103.4" cy="136.3" r=".37"/>
<circle cx="103.4" cy="138.8" r=".38"/>
<circle cx="105.9" cy="136.3" r=".37"/>
<circle cx="105.9" cy="138.8" r=".38"/>
<circle cx="108.4" cy="136.3" r=".37"/>
<circle cx="108.4" cy="138.8" r=".37"/>
<circle cx="112.2" cy="129.1" r="1.12"/>
<circle cx="165.2" cy="129.1" r="1"/>
<circle cx="169.7" cy="129.1" r="1.12"/>
<circle cx="98.4" cy="143.8" r=".37"/>
<circle cx="98.4" cy="155.8" r=".38"/>
<circle cx="98.4" cy="158.3" r=".38"/>
<circle cx="98.4" cy="141.3" r=".38"/>
<circle cx="100.9" cy="143.8" r=".37"/>
<circle cx="100.9" cy="155.8" r=".37"/>
<circle cx="100.9" cy="158.3" r=".37"/>
<circle cx="100.9" cy="141.3" r=".37"/>
<circle cx="103.4" cy="143.8" r=".37"/>
<circle cx="103.4" cy="158.3" r=".38"/>
<circle cx="103.4" cy="155.8" r=".38"/>
<circle cx="103.4" cy="141.3" r=".38"/>
<circle cx="105.9" cy="143.8" r=".37"/>
<circle cx="105.9" cy="155.8" r=".38"/>
<circle cx="105.9" cy="158.3" r=".38"/>
<circle cx="105.9" cy="141.3" r=".38"/>
<circle cx="108.4" cy="143.8" r=".37"/>
<circle cx="108.4" cy="158.3" r=".37"/>
<circle cx="108.4" cy="155.8" r=".37"/>
<circle cx="108.4" cy="141.3" r=".37"/>
<circle cx="92.7" cy="171.1" r="1"/>
<circle cx="98.4" cy="165.8" r=".37"/>
<circle cx="98.4" cy="160.8" r=".38"/>
<circle cx="98.4" cy="163.3" r=".38"/>
<circle cx="99.7" cy="171.1" r="1.12"/>
<circle cx="100.9" cy="165.8" r=".37"/>
<circle cx="100.9" cy="160.8" r=".37"/>
<circle cx="100.9" cy="163.3" r=".37"/>
<circle cx="103.4" cy="165.8" r=".37"/>
<circle cx="103.4" cy="160.8" r=".38"/>
<circle cx="103.4" cy="163.3" r=".38"/>
<circle cx="105.9" cy="165.8" r=".37"/>
<circle cx="105.9" cy="160.8" r=".38"/>
<circle cx="105.9" cy="163.3" r=".38"/>
<circle cx="108.4" cy="165.8" r=".37"/>
<circle cx="108.4" cy="160.8" r=".37"/>
<circle cx="108.4" cy="163.3" r=".37"/>
<circle cx="112.2" cy="171.1" r="1.12"/>
<circle cx="169.7" cy="171.1" r="1.12"/>
</g>
<path d="M110.4 43.1v29M109.4 64.6v-10M97.9 110.8l-.1 .4-.4 .1M108.4 111.3l-.3-.1-.2-.4M113.7 111.3l.3-.1 .2-.4" fill="none" stroke="#000" stroke-width=".21" stroke-dasharray="1.3 .6" stroke-dashoffset=".4"/>
<g fill="none" stroke="#000" stroke-width=".21" stroke-dasharray="1.3 .6" stroke-dashoffset=".6">
<path d="M97.9 42.1h11.5M109.4 54.6h-11.5M97.9 64.6h11.5M109.4 73.1h-11.5M92.7 109.1h-2M94.7 109.1h-2M97.9 108.3h11.5M99.7 109.1h-2M101.7 109.1h-2M110.2 111.3v2M112.2 109.1h-2M114.2 109.1h-2"/>
<path d="M114.2 113.3v-2M167.7 111.3v2M169.7 109.1h-2M171.7 109.1h-2M171.7 113.3v-2"/>
</g>
<g fill="none" stroke="#000" stroke-width=".21" stroke-dasharray="1.3 .6" stroke-dashoffset=".8">
<path d="M96.9 43.1a1 1 0 0 1 1-1M97.9 54.6a1 1 0 0 1-1-1M109.4 42.1a1 1 0 0 1 1 1M96.9 65.6a1 1 0 0 1 1-1M97.9 73.1a1 1 0 0 1-1-1M110.4 72.1a1 1 0 0 1-1 1M97.9 110.8h1.5M99.4 110.8h-1.5M106.4 110.8h1.5M107.9 110.8h-1.5M114.2 110.8h1.5M115.7 110.8h-1.5"/>
<path d="M171.7 110.8h1.5M173.2 110.8h-1.5"/>
</g>
<g fill="none" stroke="#000" stroke-width=".21" stroke-dasharray="1.3 .6" stroke-dashoffset=".1">
<path d="M96.9 53.6v-10.5M97.9 107.8v3M98 108.3v3M98.8 111.3v-3M99.4 107.8v3M100.5 108.3v3M101.3 111.3v-3M103 108.3v3M103.8 111.3v-3M105.5 108.3v3M106.3 111.3v-3M106.4 107.8v3"/>
<path d="M107.9 107.8v3M108 108.3v3M108.8 111.3v-3M114.2 107.8v3M115.7 110.8v-3M115.7 107.8v3M171.7 107.8v3M171.7 110.8v-3"/>
</g>
<path d="M96.9 72.1v-6.5" fill="none" stroke="#000" stroke-width=".21" stroke-dasharray="1.3 .6" stroke-dashoffset=".2"/>
<g fill="none" stroke="#000" stroke-width=".21" stroke-dasharray="1.3 .6">
<path d="M90.7 112.8v-5M91.7 107.8v5M91.9 112.8v-5M92.4 107.8v5M93.7 112.8v-5M93.9 107.8v5M95.2 111.1l.2 .2M96.9 108.3v-.5M97.9 108.3v-.5M99.4 110.8v.5M99.4 111.3v-.5M99.4 110.8h7"/>
<path d="M106.4 110.8v.5M106.4 110.8h-7M106.4 111.3v-.5M108.4 111.3v-.2M108.4 107.8v3.3M109.4 108.3v-.5M110.4 108.3v-.5M115.7 111.3v-.5"/>
</g>
<path d="M96.9 108.3h1M97.7 109.1v2.2M101.7 111.3v-2.2M109.4 108.3h1M110.2 109.1v2.2M114.2 111.3v-2.2M167.7 109.1v2.2M171.7 111.3v-2.2" fill="none" stroke="#000" stroke-width=".21" stroke-dasharray="1.3 .6" stroke-dashoffset=".5"/>
<path d="M115.7 110.8h56M171.7 110.8h-56" fill="none" stroke="#000" stroke-width=".21" stroke-dasharray="1.3 .6" stroke-dashoffset=".3"/>
<g fill="none" stroke="#000" stroke-width=".21" stroke-dasharray="1.3 .6" stroke-dashoffset=".7">
<path d="M90.7 109.1v3.7M91.5 107.8v1.3M93.8 109.1v-1.3M94.7 112.8v-3.7M98.5 107.8v1.3M100.8 109.1v-1.3M108.4 111.1h-13.2M108.7 113.3v-5.5M111 107.8v1.3M113.3 109.1v-1.3M164.2 107.8v5.5M166.2 113.3v-5.5"/>
<path d="M168.5 107.8v1.3M170.8 109.1v-1.3"/>
</g>
<path d="M95.2 111.1v1.7" fill="none" stroke="#000" stroke-width=".21" stroke-dasharray="1.3 .6" stroke-dashoffset=".9"/>
<g font-size="4.4">
<text x="127.3" y="9.5">165.50</text>
<text x="78.2" y="15.8">18.50</text>
<text x="130.5" y="15.8">140</text>
<text x="184.4" y="14.3">6 x</text>
<text x="196.2" y="14.3">4.50 完全贯穿</text>
<text x="124.6" y="21.5">145</text>
<text x="199.5" y="18.8">8</text>
<text x="208" y="18.8">8.40</text>
<text x="81.1" y="29.6">4.50</text>
<text x="107.2" y="27">66.50</text>
<text x="119.7" y="41.7" transform="rotate(-36 119.7 41.7)">R3</text>
<text x="177.1" y="39.2" transform="rotate(-90 177.1 39.2)">10</text>
<text x="85.3" y="42.9">C3</text>
<text x="184.3" y="44" transform="rotate(-90 184.3 44)">28</text>
<text x="82.6" y="52.8">15</text>
<text x="131.7" y="53.6">42</text>
<text x="175.5" y="52.6" transform="rotate(60 175.5 52.6)">10-R3</text>
<text x="190.9" y="54" transform="rotate(-90 190.9 54)">66</text>
<text x="67.6" y="58.9" transform="rotate(-90 67.6 58.9)">95</text>
<text x="77.4" y="59" transform="rotate(-90 77.4 59)">72</text>
<text x="82.6" y="58.8">20</text>
<text x="154.1" y="56" transform="rotate(-90 154.1 56)">45</text>
<text x="200.5" y="58.3" transform="rotate(-90 200.5 58.3)">82.70</text>
<text x="86.1" y="63.8" transform="rotate(-15 86.1 63.8)">R3</text>
<text x="209.8" y="63" transform="rotate(-90 209.8 63)">89.50</text>
<text x="122" y="71.8" transform="rotate(-90 122 71.8)">17</text>
<text x="92.5" y="79.8">16</text>
<text x="98.9" y="83.5">47.50</text>
<text x="99.7" y="89.1">43.50</text>
<text x="143.9" y="88.8">115</text>
<text x="190.1" y="87.5">+0.015</text>
<text x="175.3" y="91.9">2 x</text>
<text x="187.1" y="91.9">4</text>
<text x="192.3" y="91.9">0</text>
<text x="201.5" y="91.9">完全贯穿</text>
<text x="84.5" y="101.2" transform="rotate(-90 84.5 101.2)">7</text>
<text x="125.2" y="100.9">0.05</text>
<text x="176.8" y="105.7" transform="rotate(-90 176.8 105.7)">7 ±0.03</text>
<text x="73.5" y="112.5" transform="rotate(-90 73.5 112.5)">10</text>
<text x="104" y="119.4" transform="rotate(-60 104 119.4)">R0.50</text>
<text x="128.4" y="115.6" transform="rotate(49 128.4 115.6)">R0.50</text>
<text x="96.9" y="123">4-5</text>
<text x="93.1" y="129.6">16</text>
<text x="82.6" y="132.6" transform="rotate(-90 82.6 132.6)">19</text>
<text x="117.9" y="132.5">R2</text>
<text x="124.9" y="132.5">1</text>
<text x="132" y="132.6" transform="rotate(-90 132 132.6)">20</text>
<text x="87.6" y="141.8" transform="rotate(-90 87.6 141.8)">17</text>
<text x="121.3" y="149.7" transform="rotate(-90 121.3 149.7)">20</text>
<text x="128.6" y="149" transform="rotate(-90 128.6 149)">3-5</text>
<text x="87.6" y="153.4" transform="rotate(-90 87.6 153.4)">4-5</text>
<text x="132" y="152.5" transform="rotate(-90 132 152.5)">3</text>
<text x="82.6" y="163" transform="rotate(-90 82.6 163)">25</text>
<text x="111.8" y="163.4" transform="rotate(15 111.8 163.4)">45-</text>
<text x="120.8" y="165.8" transform="rotate(15 120.8 165.8)">1.50</text>
<text x="80.7" y="178.5">13</text>
<text x="103.2" y="178.5">27</text>
</g>
<g font-size="3.5" fill="#0f0">
<text x="147.3" y="188.4">签字</text>
<text x="168" y="188.4">日期</text>
<text x="222.6" y="188.4">零件名称：</text>
<text x="260.5" y="188.4">工装板</text>
<text x="132.7" y="194">绘图</text>
<text x="147.3" y="194">绘图</text>
<text x="168" y="194">DATE</text>
<text x="184.8" y="194">材料：</text>
<text x="200.1" y="194">红色电木</text>
<text x="222.6" y="194">图号：</text>
<text x="240.6" y="194">L03-MB01-05-003-00</text>
<text x="132.7" y="200.2">设计</text>
<text x="147.3" y="200.2">设计</text>
<text x="168" y="200.2">DATE</text>
<text x="184.8" y="200.2">表面处理：</text>
<text x="224.4" y="200.2">视角</text>
<text x="238.4" y="200.2">比例</text>
<text x="253" y="200.2">数量</text>
<text x="276.3" y="200.2">日期</text>
<text x="132.7" y="206.3">审核</text>
<text x="147.3" y="206.3">审核</text>
<text x="168" y="206.3">DATE</text>
<text x="201.1" y="205">无需处理</text>
<text x="238.4" y="205.7">1:2</text>
<text x="256.2" y="205.7">1</text>
<text x="276.3" y="206.3">2021/8/27</text>
</g>
<text font-size="3.2" fill="#0f0" x="286.1" y="8">3.2</text>
<g font-size="2.8" fill="#0f0">
<text x="74.3" y="191">尺寸分段</text>
<text x="84.5" y="191">F(精密级)</text>
<text x="92.9" y="191">M(中密级)</text>
<text x="103.4" y="191">尺寸分段</text>
<text x="113.8" y="191">F(精密级)</text>
<text x="122.1" y="191">M(中密级)</text>
<text x="75.6" y="195.1">0.5-3</text>
<text x="85.9" y="195.1">±0.05</text>
<text x="94.5" y="195.1">±0.1</text>
<text x="102.7" y="195.1">＞120-400</text>
<text x="115.3" y="195.1">±0.2</text>
<text x="123.7" y="195.1">±0.5</text>
<text x="75.1" y="202.5">＞6-30</text>
<text x="75.6" y="198.9">＞3-6</text>
<text x="85.9" y="198.9">±0.05</text>
<text x="86.4" y="202.5">±0.1</text>
<text x="94.5" y="198.9">±0.1</text>
<text x="94.5" y="202.5">±0.2</text>
<text x="101.7" y="202.5">＞1000-2000</text>
<text x="102.2" y="198.9">＞400-1000</text>
<text x="115.3" y="198.9">±0.3</text>
<text x="115.3" y="202.5">±0.5</text>
<text x="123.7" y="198.9">±0.8</text>
<text x="123.7" y="202.5">±1.2</text>
<text x="74.6" y="206.3">＞30-120</text>
<text x="85.9" y="206.3">±0.15</text>
<text x="94.5" y="206.3">±0.3</text>
<text x="101.7" y="206.3">＞2000-4000</text>
<text x="115.3" y="206.3">-</text>
<text x="124.5" y="206.3">±2</text>
</g>
</svg>
